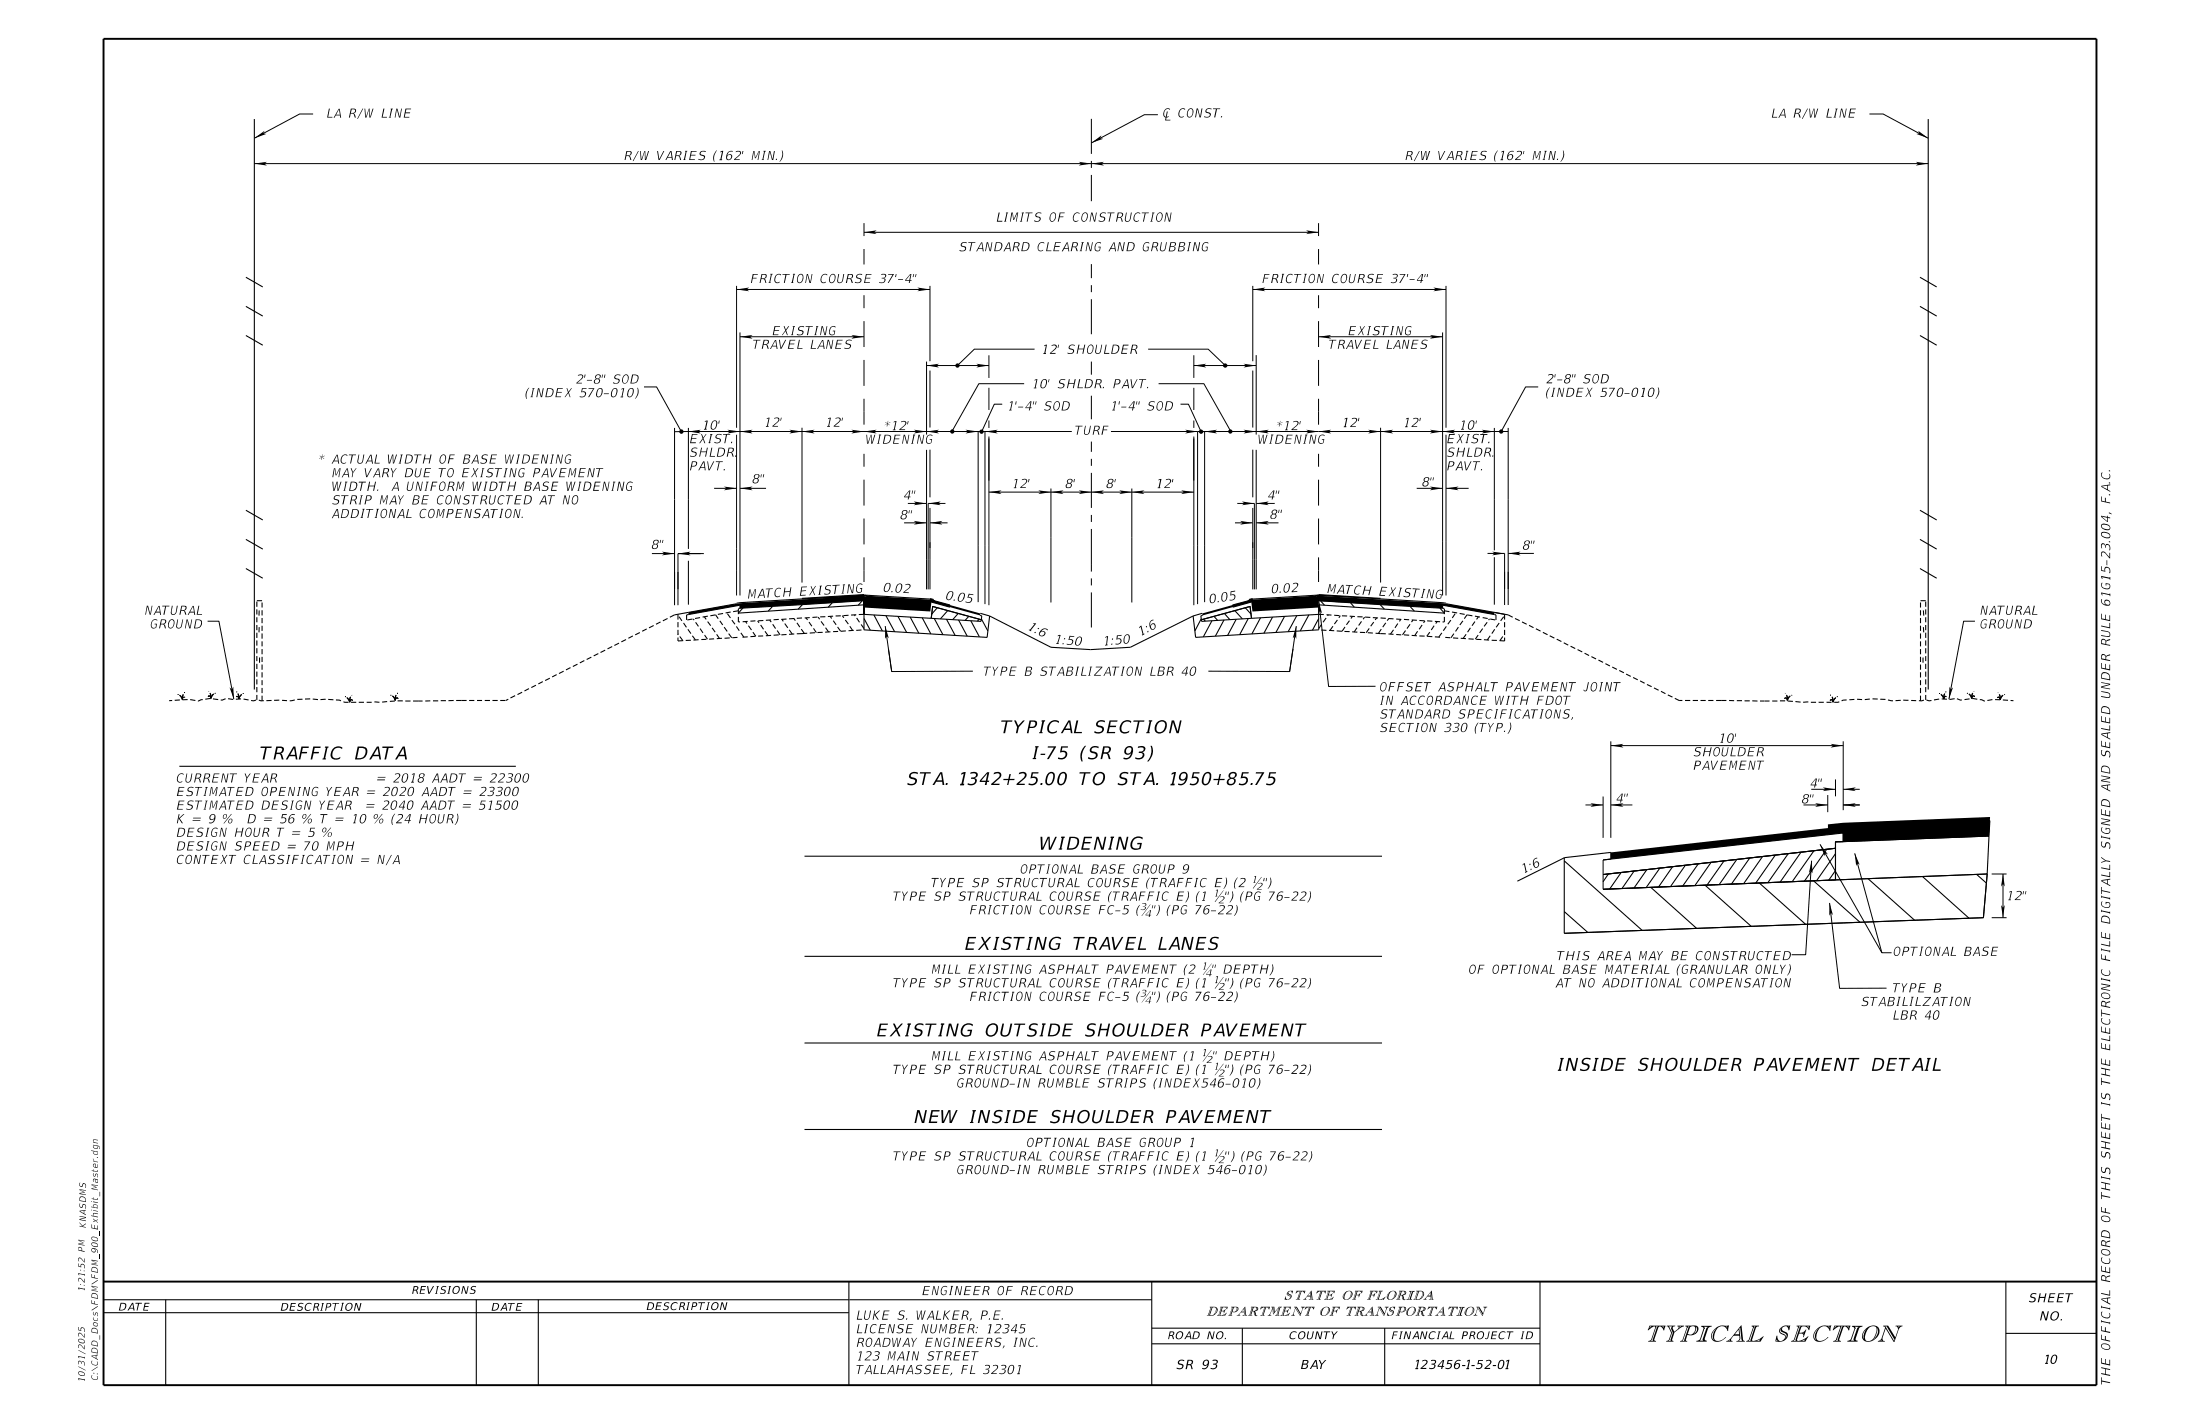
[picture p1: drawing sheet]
<svg xmlns="http://www.w3.org/2000/svg" width="432mm" height="279mm" viewBox="0 0 432 279" stroke-linecap="round" stroke-linejoin="round" font-family="sans-serif">
<g fill="none" stroke="#000" stroke-width=".2">
<path d="M49.9 32.1h328.6M61.5 22.4h-2.7l-8.9 4.7M214.2 23.3v6.9M214.2 31.6v1.3M214.2 34.3v5.2M227.3 22.5h-2.7l-10.4 5.5M366.9 22.4h2.7l8.9 4.7M144.6 56.8h37.9M144.6 56.1v27.8M169.6 45.6h89.2M169.6 43.8v2.5M169.6 48.9v3"/>
<path d="M169.6 57.9v2.6M182.5 56.1v14.8M214.2 51.8v2.8M214.2 56v1.3M214.2 58.7v6.9M245.9 56.1v14.8M245.9 56.8h37.9M258.8 43.8v2.5M258.8 48.9v3M258.8 57.9v2.6M283.8 56.1v27.8M126.4 75.9h2.5l4.8 8.8"/>
<path d="M145.2 65.2v51.6M145.2 66.1h24.4M169.6 63v5.1M169.6 70.6v5.1M169.6 78.2v5.1M181.9 71.7h12.2M181.9 70.9v14.4M182.5 72.7v11.2M194.1 69.7v4.5M194.1 76.1v4.3M196.7 79.3h-1.5l-2.5 5.4M201 75.3h-8.9l-5.3 9.4"/>
<path d="M203.1 68.5h-11.9l-3.3 3.2M214.2 70.9v2.6M214.2 77.6v4.7M225.4 68.5h11.7l3.4 3.2M227.4 75.3h8.9l5.3 9.4M231.7 79.3h1.6l2.4 5.4M234.3 69.7v4.5M234.3 76.1v4.3M234.3 71.7h12.3M245.9 72.7v11.2M246.6 69.7v15.6M258.8 63v5.1"/>
<path d="M258.8 70.6v5.1M258.8 78.2v5.1M258.8 66.1h24.3M283.1 65.2v51.6M301.9 75.9h-2.5l-4.8 8.8M132.4 84v34.7M135.1 84v23.7M140.2 95.8h4.4M144.6 85.3v31.5M145.2 95.8h5.2M157.4 83.9v30.4M169.6 89v2.6"/>
<path d="M169.6 94.1v5.1M178.2 98.8h3.7M181.9 88.3v27.3M182.5 88.2v9.4M182.5 99.7v15.9M185.6 98.8h-3.4v16.8M192 84.7v33.4M193.3 84.7v33.8M194.1 82.5v1.5M194.1 85.7v33M194.1 96.6h40.2M206.3 95.8v22.4"/>
<path d="M210.4 84.7h-78M214.2 86.6v2.1M214.2 90v1.4M214.2 92.8v6.9M218.1 84.7h77.9M222.1 95.8v22.4M234.3 82.5v1.5M234.3 85.7v33M235.1 84.7v33.8M236.4 84.7v33.4M242.9 98.8h3.3v16.8M245.9 88.2v9.4"/>
<path d="M245.9 99.7v15.9M246.6 98.8h3.6M246.6 88.3v27.3M258.8 89v2.6M258.8 94.1v5.1M271 83.9v30.4M278.1 95.8h5M283.8 95.8h4.5M283.8 85.3v31.5M293.3 84v24M296 84v34.7M128 108.6h4.4"/>
<path d="M135.1 110v8.6M138.1 108.6h-5v10.1M169.6 101.7v5.1M169.6 109.4v4.8M177.4 102.6h4.5M182.5 102.6h3.5M214.2 101v1.4M214.2 103.8v8.3M214.2 113.5v1.4M214.2 116.2v6.9M242.4 102.6h3.5M246.6 102.6h4.3"/>
<path d="M258.4 116.9h.1M258.4 117.3h.1M258.6 116.9h.1M258.8 101.7v5.1M258.8 109.4v4.8M258.8 118.7v4.9M258.8 117.9l2 16.8h9.2M292 108.6h3.3v10.1M293.3 109.3v9.3M296 108.6h5.1M40.7 121.9h2.3l2.9 15.3M157.4 124.3h.1"/>
<path d="M169.6 120.5v-2.6v2.6M173.7 122.8l1.3 9M174.4 127.3l.6 4.5 16-.1M253.8 127.3l-.7 4.5-15.9-.1M254.4 122.8l-1.3 9M271 124.3h.1M387.6 121.9h-2.2l-2.9 15.3M311.2 157.9h3.4M314.6 156.3v8.1M316.2 146.3h45.6M316.2 157.9h4.2M316.2 145.5v18.9"/>
<path d="M354 157.9h4.7M355.5 154.9h4.8M358.7 156v3.3M360.3 152.9v3.3M361.8 145.5v13.5M361.8 157.9h3.2M361.8 154.9h3.2M314.6 168.7v5.8l45.7-1.9M355.6 168.9l-1.2 18.4h-2.8M357.2 165.7l12.2 21.2M359.1 177.2l2 16.7h9.2M360.3 166.4l-45.7 5.2"/>
<path d="M364 167.4l5.4 19.5h1.9M390.9 171.5h2.9M393.1 171.5v8.6M390.9 180.1h2.9"/>
</g>
<g fill="none" stroke="#000" stroke-width=".21">
<path d="M49.9 23.4v111.9M378.5 23.4v111.9M48.3 54.4l3.3 1.9M376.8 54.4l3.3 1.9M48.3 65.8l3.3 1.9M48.3 60.1l3.3 1.9M376.8 65.8l3.3 1.9M376.8 60.1l3.3 1.9M48.3 111.5l3.3 2M48.3 105.8l3.3 1.9M48.3 100.1l3.3 1.9M50.4 117.9h1"/>
<path d="M50.4 118v1.1M50.4 119.6v1M50.9 119.8l-.1 1M51.4 118.2v1M51.4 119.7v1.1M144.6 118.5l-12.2 2.2-.9 .4M144.9 119.8l-1 .2M144.9 119.5v1M145.2 119.3v-.6l-10.4 1.9v1M145.2 119.3l-.3 .1M151.6 119l-.8 .9M157.5 118.6l-.8 .9"/>
<path d="M163.3 118.3l-.7 .8M169.2 117.9l-.7 .8M169.6 116.7l-12.2 .7M169.6 117.9l-24.4 1.4M169.6 118.7l-24.7 1.6 .9-1M182.5 118l3.9 1.1M182.5 117.6l1 .3M182.6 117.4l.6 .2v.2l3.3 .9M184 119.2l-1.1 1.3M186 119.8l-1.4 1.6M242.4 119.8l1.4 1.6M244.4 119.2l1.1 1.3"/>
<path d="M245.9 117.4l-.7 .2v.2l-3.3 .9M245.9 117.6l-1 .3M245.9 118l-3.9 1.1M258.8 116.7l12.2 .7M258.8 117.9l24.3 1.4M258.8 118.7l24.7 1.6-.9-1M259.2 117.9l.8 .8M265.1 118.3l.7 .8M270.9 118.6l.8 .9M276.8 119l.8 .9M283.1 119.3v-.6l10.2 1.9h.3v1M283.1 119.3l.4 .1"/>
<path d="M283.5 119.8l1 .2M283.5 119.5v1M283.8 118.5l9.5 1.7M376.8 111.5l3.3 2M376.8 105.8l3.3 1.9M376.8 100.1l3.3 1.9M376.9 118.2v1M376.9 119.7v1.1M376.9 117.9h1.1M377.5 119.8l.1 1M378 118v1.1M378 119.6v1"/>
<path d="M33.8 137.4l-.6 .1M35 136.3h.1M35.3 136.5l.5 .8M35.3 137.3l-1 .1M35.9 136.3l-.1 1M36 136.2l-.2 1-.6-.8M36.2 135.9h.1M36.3 136.8h-.3l-.2 .3M36.8 137.3h-1M37.3 137.3l1 .1M39.8 137.3l-1 .2M40.9 136.6h.1"/>
<path d="M40.9 136.6h.3l.2 .5M40.9 136.6h.3l.2 .3M41 135.6h.1M41.2 136l.2 .9M41.3 136.1l.1 1 .5-.9M41.3 137.1l-1 .1M41.8 137.1l1 .2M42 136.1l-.3 .2-.3 .6M42.2 136.1h.1M44.3 137.1l-.7 .3-.3-.1M44.8 137.1l1 .1M46.4 136.7h.3l.2 .5"/>
<path d="M46.4 136.7h.1M46.5 135.7h.1M46.7 136.1l.2 1M47.3 137.1l-1 .1M47.4 136.3l-.5 .9M47.4 136.2l-.5 .8-.2-.3h-.3M47.7 136.1h.1M47.8 137.2l1 .1M50.3 137.4l-.5 .1-.5-.1M50.4 121.1v1M50.4 122.6v1M50.4 124.1v1.1"/>
<path d="M50.4 125.7v1M50.4 127.2v1M50.4 128.7v1M50.4 130.2v1.1M50.4 131.8v1M50.4 133.3v1M50.4 134.8v1M50.4 136.3v1M50.8 137.4l1 .1M50.9 123l-.1 1.1M50.9 129v1M51.4 121.2v1.1"/>
<path d="M51.4 122.8v1M51.4 124.3v1M51.4 125.8v1M51.4 127.4v1M51.4 128.9v1M51.4 130.4v1M51.4 131.9v1M51.4 133.5v.9M51.4 135v1M51.4 136.5v1M53.3 137.4l-1 .1M54.8 137.4h-1"/>
<path d="M55.4 137.4l.9 .1M57.9 137.3l-1 .2M59.4 137.2h-1.1M60.9 137.1l-1 .1M61.4 137.2l1 .1M63.9 137.2l-1 .1M64.4 137.2l1 .1M65.9 137.3l1 .2M67.4 137.7l1 .1M67.8 136.8h.1M68.1 136.8l.5 .9M68.1 136.9l.6 .9"/>
<path d="M68.8 136.8l-.1 1M68.8 136.7l-.1 1M68.9 137.8h1M69 136.4h.1M69.1 137.3h.1M69.1 137.4h-.3l-.1 .4M69.1 137.3h-.2l-.2 .3M70.4 137.8h1M72 137.8h1M73.5 137.7l1 .1M76 137.7l-1 .1M76.7 136.5h.1"/>
<path d="M77.5 137.5l-1 .1M77.7 136.5l-.1 .9-.6-.8M77.8 136.3l-.2 1-.6-.8M78 136h.1M78 137.5h1.1M78.1 137h.1M78.1 137l-.3-.1-.2 .6M78.1 137l-.3-.1-.2 .4M79.6 137.5h1M81.1 137.5h1.8M84.5 137.5h-1M85 137.5h1"/>
<path d="M86.5 137.5h1M89 137.4l-1 .1M89.5 137.4h2.1M92.1 137.4h1M93.6 137.4h1M95.1 137.4h1.1M96.7 137.4h1M98.2 137.4h1M99.8 137.2l-.5 .2M101.1 136.5l-.9 .4M102.5 135.8l-.9 .5M103.8 135.1l-.9 .5"/>
<path d="M105.2 134.4l-.9 .5M106.5 133.7l-.8 .5M107.9 133.1l-.9 .4M109.3 132.4l-.9 .4M110.6 131.7l-.9 .5M112 131l-.9 .4M113.3 130.3l-.9 .5M114.7 129.6l-.9 .5M116.1 128.9l-1 .5M117.4 128.2l-.9 .5M118.8 127.6l-.9 .4M120.2 126.9l-1 .4"/>
<path d="M121.5 126.2l-.9 .4M122.9 125.5l-.9 .4M124.2 124.8l-.9 .4M125.6 124.1l-.9 .5M126.9 123.4l-.9 .5M128.3 122.7l-.9 .5M129.6 122l-.8 .5M131 121.4l-.9 .4M133.1 124.4v.1M133.1 120.5v1.1M133.1 122.1v1M133.1 123.6v1"/>
<path d="M133.1 125.1v.7l1-.1M133.3 121l.5 .8M133.4 124.9l.6 .8M134.2 122.2l.5 .9M135 123.5l.6 .8M135.6 125.6l-1 .1M135.9 124.7l.6 .9M135.9 121.5l-1 .1M136.1 121.4l.1 .3M136.5 122.1l.6 .8M137.1 125.5l-1 .1M137.4 121.2l-1 .2"/>
<path d="M137.4 123.3l.6 .9M138.3 121l.3 .5M138.3 124.6l.6 .8M138.6 125.4l-.9 .1M138.9 122l.6 .8M138.9 120.9l-1 .2M139.8 123.2l.6 .8M140.2 125.3l-1 .1M140.4 120.7l-1 .1M140.4 120.6l.6 .8M140.7 124.5l.5 .8M141.3 121.8l.6 .8"/>
<path d="M141.7 125.2l-1 .1M141.9 120.4l-1 .1M142.1 123l.6 .9M142.8 120.4l.6 .8M143 124.3l.6 .8M143.2 125.2h-1M143.4 120.1l-1 .2M143.7 121.7l.6 .8M144.5 122.9l.6 .9M144.7 125.1h-1M144.9 121v1h.3M145.4 124.2l.6 .8"/>
<path d="M146.3 122l.3 .3M146.8 125h-1.1M146.8 121.9l-1 .1M146.9 122.8l.6 .8M147.8 124l.5 .8M148.3 124.8l-1 .1M148.3 121.8l-1 .1M148.7 121.8l.3 .4M149.3 122.6l.6 .9M149.8 124.8h-1M149.8 121.7l-1 .1M150.1 123.9l.6 .8"/>
<path d="M151.1 121.7l.3 .4M151.3 121.6l-1 .1M151.3 124.7h-1M151.7 122.5l.5 .8M152.5 123.7l.6 .9M152.9 121.5l-1.1 .1M152.9 124.6h-1.1M153.5 121.5l.2 .4M154 122.3l.6 .9M154.4 121.5h-1M154.4 124.5l-1 .1M154.9 123.6l.6 .8"/>
<path d="M155.8 121.4l.3 .4M155.9 121.4h-1M155.9 124.4l-1 .1M156.4 122.2l.6 .8M157.3 123.4l.6 .9M157.4 121.2l-1 .1M157.4 121.3h.1M158.2 121.2l.3 .4M158.4 124.2l-2 .2M158.8 122.1l.5 .8M158.9 121.2h-1M159.7 123.3l.5 .8"/>
<path d="M159.9 124.1l-1 .1M160.4 121.1h-.9M160.6 121.1l.3 .4M161.1 121.9l.6 .8M161.5 124.1h-1.1M162 121h-1M162 123.2l.6 .8M162.9 120.9l.3 .5M163 124h-1M163.5 120.9l-1 .1M163.5 121.8l.6 .8M164.4 123l.6 .9 1-.1"/>
<path d="M164.5 123.9h-1M165 120.8l-1 .1M165.3 120.8l.3 .4M165.9 121.6l.6 .8M166.5 120.7l-1 .1M166.8 122.9l.6 .8M167.6 123.7l-1.1 .1M167.7 120.7l.2 .2M168.1 120.6l-1.1 .1M168.1 121.2l.6 .9M169 122.5l.6 .8M169.1 123.6l-1 .1"/>
<path d="M169.6 120.5l22.9 1.4 .1-.3-9.5-2.6-.3 2.3 .3-2.3 9.5 2.6 .1-.8h-.3M169.6 120.5l-1 .1M169.6 120.5v3.1M169.6 121.4l1.2 2.2M169.6 123.6h.1M171.5 120.6l1.7 3.2M173.9 120.8l1.7 3.1M176.2 120.9l1.7 3.2M178.6 121.1l1.7 3.1M181 121.2l1.7 3.2M183.4 121.4l1.7 3.1M185.8 121.5l1.7 3.2"/>
<path d="M188.1 120.4l-1.1 1.2M188.1 121.6l1.7 3.2M190.1 120.9l-.7 .8M190.5 121.8l1.7 3.2M192.2 121.5l-.4 .4M192.4 120.3l1.8 .6M192.6 121.4l1.3 2.4M194.2 120.9l12.1 6.1 7.8 .5 7.8-.5 12.3-6.1M194.2 120.9l-.5 4.2-24.2-1.5M234.2 120.9l.5 4.2 24.1-1.5M235.8 121.4l-1.3 2.4M235.8 121.6l9.6-2.6 .2 2.3-9.8 .6z"/>
<path d="M236 120.3l-1.8 .6M236 120.8h-.3l.1 .8 9.6-2.6 .2 2.3M236.2 121.5l.4 .4M237.9 121.8l-1.7 3.2M238.3 120.9l.7 .8M240.2 121.6l-1.7 3.2M240.3 120.4l1.1 1.2M242.6 121.5l-1.7 3.2M245 121.4l-1.7 3.1M247.4 121.2l-1.7 3.2M249.8 121.1l-1.7 3.1M252.1 120.9l-1.7 3.2"/>
<path d="M254.5 120.8l-1.7 3.1M256.9 120.6l-1.7 3.2M258.8 120.5l-13.2 .8M258.8 120.5l1 .1M258.8 121.4l-1.2 2.2M259.3 123.6l1 .1M259.4 122.5l-.6 .8M260.3 121.2l-.6 .9M260.3 120.6l1 .1M260.7 120.6l-.1 .2M260.8 123.7l1.1 .1M261.6 122.9l-.6 .8"/>
<path d="M261.9 120.7l1 .1M262.5 121.6l-.6 .8M263.1 120.8l-.3 .4M263.4 120.8l1 .1M263.9 123.9h1M264 123l-.6 .9-1-.1M264.9 121.8l-.6 .8M264.9 120.9l1 .1M265.4 124h1M265.5 120.9l-.4 .5M266.3 123.2l-.5 .8M266.4 121h1"/>
<path d="M266.9 124.1h1M267.2 121.9l-.5 .8M267.8 121.1l-.3 .4M267.9 121.1h1.1M268.5 124.1l1 .1M268.7 123.3l-.6 .8M269.5 121.2h1M269.6 122.1l-.6 .8M270 124.2l2 .2M270.2 121.2l-.3 .4M271 121.2l1 .1M271.1 123.4l-.6 .9"/>
<path d="M272 122.2l-.6 .8M272.5 121.4h1M272.5 124.4l1 .1M272.6 121.4l-.3 .4M273.5 123.6l-.6 .8M274 121.5h1M274 124.5l1 .1M274.4 122.3l-.6 .9M275 121.5l-.3 .4M275.6 121.5l1 .1M275.6 124.6h1M275.9 123.7l-.6 .9"/>
<path d="M276.8 122.5l-.6 .8M277.1 121.6l1 .1M277.1 124.7h1M277.3 121.7l-.3 .4M278.2 123.9l-.5 .8M278.6 121.7l1 .1M278.6 124.8h1M279.1 122.6l-.5 .9M279.7 121.8l-.3 .4M280.1 121.8l1 .1M280.1 124.8l1 .1M280.6 124l-.6 .8"/>
<path d="M281.5 122.8l-.6 .8M281.6 121.9l1 .1M281.6 125h1M282.1 122l-.3 .3M283 124.2l-.6 .8M283.5 121v1h-.4M283.7 125.1h1M283.9 122.9l-.6 .9M284.8 121.7l-.6 .8M285 120.1l1 .2M285.2 125.2h1M285.4 124.3l-.6 .8"/>
<path d="M285.6 120.4l-.6 .8M286.2 123l-.5 .9M286.5 120.4l1 .1M286.7 125.2l1 .1M287.1 121.8l-.6 .8M287.8 124.5l-.6 .8M287.9 120.6l-.5 .8M288 120.7l1 .1M288.2 125.3l1 .1M288.6 123.2l-.6 .8M289.5 120.9l1 .2M289.5 122l-.6 .8"/>
<path d="M289.7 125.4l1.1 .1M290.1 124.6l-.5 .8M290.2 121l-.4 .5M291 123.3l-.6 .9M291 121.2l1 .2M291.3 125.5l1 .1M291.9 122.1l-.6 .8M292.3 121.4l-.1 .3M292.5 121.5l1 .1M292.5 124.7l-.6 .9M292.8 125.6l1 .1M293.3 120.2l2.7 .5 .9 .4"/>
<path d="M293.3 120.2l2 .3v1.1M293.4 123.5l-.6 .8M294.3 122.2l-.6 .9M295 124.9l-.6 .8M295.1 121l-.6 .8M295.3 122.1v1M295.3 123.6v1M295.3 125.1v.7l-1-.1M295.3 124.4v.1M297.4 121.4l.9 .4M298.7 122l.9 .5M300.1 122.7l.9 .5"/>
<path d="M301.4 123.4l1 .4M302.8 124.1l.9 .4M304.2 124.7l.9 .5M305.5 125.4l1 .5M306.9 126.1l.9 .5M308.3 126.8l.9 .4M309.6 127.5l1 .4M311 128.2l.9 .4M312.3 128.8l1 .5M313.7 129.5l.9 .5M315.1 130.2l.9 .5M316.4 130.9l1 .4"/>
<path d="M317.8 131.6l.9 .4M319.2 132.3l.9 .4M320.5 132.9l1 .5M321.9 133.6l.9 .5M323.3 134.3l.9 .4M324.6 135l.9 .4M326 135.6l.9 .5M327.3 136.3l1 .5M328.7 137l.9 .4h.6M330.7 137.4h1.1M332.2 137.4h1.1M333.8 137.4h1"/>
<path d="M335.3 137.4h1M336.8 137.4h2M339.4 137.4l1 .1M340.9 137.5h1M342.4 137.5h1M343.9 137.5h1M345.4 137.5h1.9M347.8 137.5h1.1M349.4 137.5h1M350.3 137h.1M350.3 137h.4l.1 .5M350.3 137l.3-.1 .2 .4"/>
<path d="M350.4 136h.1M350.6 136.3l.2 1M350.7 136.5l.1 .9 .5-.8M350.9 137.5l1 .1M351.4 136.5l-.2 .2-.4 .6M351.6 136.5h.1M352.4 137.7l1 .1M354.9 137.7l-1 .1M355.4 137.8h1M356.9 137.8h1.1M358.5 137.8h1M359.2 137.4l.3-.1 .3 .5"/>
<path d="M359.2 137.3h.4l.2 .3M359.2 137.3h.1M359.4 136.4h.1M359.6 136.7l.2 1 .5-.9M359.6 136.8l.2 1M360.3 136.9l-.5 .9M360.6 136.8h.1M361 137.7l-1 .1M362.4 137.3l-.9 .2M364 137.2l-1 .1M364.5 137.2l1 .1M367 137.2l-1 .1"/>
<path d="M367.5 137.1l1 .1M369 137.2h1.1M370.6 137.3l.9 .2M373.1 137.4l-1.1 .1M373.6 137.4h1M375.1 137.4l1 .1M376.9 121.2v1.1M376.9 122.8v1M376.9 124.3v1M376.9 125.8v1M376.9 127.4v1M376.9 128.9v1"/>
<path d="M376.9 130.4v1M376.9 131.9v1M376.9 133.5v.9M376.9 135v1M376.9 136.5v1M377.4 129v1M377.5 123l.1 1.1M377.6 137.4l-1 .1M378 121.1v1M378 122.6v1M378 124.1v1.1M378 125.7v1"/>
<path d="M378 127.2v1M378 128.7v1M378 130.2v1.1M378 131.8v1M378 133.3v1M378 134.8v1M378 136.3v1M378.1 137.4l.5 .1 .5-.1M380.6 137.2l-1 .1M380.7 136.1h.1M380.9 136.2l.6 .8 .2-.3h.3M381 136.3l.5 .9"/>
<path d="M381.1 137.1l1 .1M381.7 136.1l-.2 1M381.9 135.7h.1M382 136.7h-.3l-.2 .5M382 136.7h.1M383.6 137.1l-1 .1M384.1 137.1l.7 .3 .3-.1M386.2 136.1h.1M386.6 137.1l-1 .2M387.1 137.1l1 .1M387.1 136.1l-.1 1-.5-.9M387.2 136l-.2 .9-.6-.8"/>
<path d="M387.4 135.6h.1M387.5 136.6h-.3l-.2 .5M387.5 136.6h-.3l-.2 .3M387.5 136.6h.1M388.6 137.3l1 .2M391.1 137.3l-1 .1M391.6 137.3h1M392.1 136.9h.3l.2 .4M392.1 136.8h.1M392.1 136.8h.3l.2 .3M392.2 135.9h.1M392.4 136.2l.2 1 .3-.6 .3-.2"/>
<path d="M392.5 136.3l.1 1M393.1 136.5l-.5 .8M393.1 137.3l1 .1M393.5 136.3h.1M394.6 137.4l.6 .1M35.2 150.4h66M157.9 168h113.4M307 168.3v14.8l82.3-3 .7-8.6-75.4 3 45.7-1.9v-6.2l-45.7 5.2 45.7-5.2v-1.2l1.5-.1v-1.7l-47.2 5.3 1.6-.1v-1.3l-9.1 1-9.3 4.6M307 168.9l15.3 13.7M307 178.9l4.6 4.1M315.7 171.4l-1.1 1.6M318.2 171.2l-2.3 3.2"/>
<path d="M320.7 170.9l-2.4 3.4M323.3 170.6l-2.6 3.6M324 174.1l9 8.1M325.8 170.3l-2.7 3.8M328.3 170l-2.8 4.1M330.8 169.8l-2.9 4.2M333.3 169.5l-3 4.3M334.6 173.7l9.1 8.1M335.8 169.2l-3.1 4.5M338.4 168.9l-3.4 4.8M340.9 168.6l-3.5 5M343.4 168.3l-3.6 5.2"/>
<path d="M345.3 173.2l9.1 8.2M345.9 168.1l-3.7 5.3M348.4 167.8l-3.8 5.5M351 167.5l-4 5.7M353.5 167.2l-4.1 5.9M356 172.8l9.1 8.2M356 166.9l-4.2 6.1M358.5 166.7l-4.3 6.2M360.3 165.2l30.1-1.2-.4 7.5-29.7 1.1zM360.3 167.5l-3.7 5.3M360.3 170.8l-1.4 1.9M361.8 162.1l28.8-1.1-.2 3"/>
<path d="M361.8 163.4v1.7M361.8 165.1l-1.5 .1M366.6 172.4l9.2 8.2M377.3 172l9.2 8.2M388 171.6l1.9 1.6M390.4 164l-28.6 1.1M157.9 187.6h113.4M157.9 204.6h113.4M157.9 221.6h113.4M20.3 255h146.3M20.3 257.6h146.3M32.5 255v16.8"/>
<path d="M93.5 255v16.8M105.7 255v16.8M166.6 251.5v20.3M166.7 255h59.4M226.1 251.5v20.3M302.3 251.5v20.3M393.7 251.5v20.3M226.1 260.6h76.2M226.1 263.7h76.2M243.8 260.6v11.2M271.8 260.6v11.2M393.7 261.6h17.8"/>
</g>
<g fill="#000">
<path d="M169.6 117l13.2 .9-.2 2.1-13-.8zM245.6 117.9l13.2-.9v2.2l-13 .8z"/>
<path d="M49.9 27.1l2-1.5-.3 .6 .7 .1z" fill-rule="evenodd"/>
<path d="M49.9 32.1l2.5-.3-.5 .3 .5 .4z" fill-rule="evenodd"/>
<path d="M140.6 29.5h.1l-.5 1.1 .1 1.1h-.2l-.1-1.1z" fill-rule="evenodd"/>
<path d="M153.4 29.5h.2l.1 .8a1.68 1.68 0 0 1-.7 1.4l.3-.5 .2-.8z" fill-rule="evenodd"/>
<path d="M214.2 28l2-1.4-.3 .5 .6 .1z" fill-rule="evenodd"/>
<path d="M214.2 32.1l2.5-.3-.5 .3 .5 .4z" fill-rule="evenodd"/>
<path d="M211.7 31.8l2.5 .3-2.5 .4 .5-.4z" fill-rule="evenodd"/>
<path d="M228.7 21.5l.6-.3 .4 .2-.1 .2a.8 .8 0 0 0-1 .3 .8 .8 0 0 0 .2 1l.2-1h.2l-.2 1 .4-.1-.1 .2-.3 .1-.1 .4h.8v.1h-1l.1-.5a.96 .96 0 0 1-.1-1.6z" fill-rule="evenodd"/>
<path d="M231.6 21.5l.7-.3 .3 .2v.2a.74 .74 0 0 0-.9 0 .74 .74 0 0 0-.2 .8 .51 .51 0 0 0 .3 .5 .51 .51 0 0 0 .6-.1 .61 .61 0 0 1-.9 .2 .61 .61 0 0 1-.2-.8z" fill-rule="evenodd"/>
<path d="M233.3 21.5a.96 .96 0 0 0 .1 1.6 1.1 1.1 0 0 0 .5-1.8h-.3zM233.5 21.5a.47 .47 0 0 1 .5 .1 .47 .47 0 0 1 .1 .6 .52 .52 0 0 1-.3 .6 .52 .52 0 0 1-.7-.2l.1-.7z" fill-rule="evenodd"/>
<path d="M234.9 21.3h.2l.4 1.6 .3-1.6h.2l-.3 1.7h-.3l-.4-1.6-.3 1.6h-.1z" fill-rule="evenodd"/>
<path d="M236.7 21.5l.6-.3 .5 .1v.2a.54 .54 0 0 0-.7-.2 .54 .54 0 0 0-.3 .6 .76 .76 0 0 1 .9 .6 .87 .87 0 0 1-1.4 .5l.1-.2a.63 .63 0 0 0 .6 .1 .63 .63 0 0 0 .4-.5l-.3-.2a.44 .44 0 0 1-.5-.2 .44 .44 0 0 1 .1-.5z" fill-rule="evenodd"/>
<path d="M238.1 21.3h1.4v.1h-.6l-.4 1.6h-.2l.4-1.6h-.6z" fill-rule="evenodd"/>
<path d="M239.7 22.8h.2l-.1 .2h-.2z" fill-rule="evenodd"/>
<path d="M376.5 25.6l2 1.5-2.4-.8 .6-.1z" fill-rule="evenodd"/>
<path d="M376 31.8l2.5 .3-2.5 .4 .5-.4z" fill-rule="evenodd"/>
<path d="M144.6 56.8l2.4-.4-.5 .4 .5 .3z" fill-rule="evenodd"/>
<path d="M169.6 45.6l2.4-.4-.4 .4 .4 .3z" fill-rule="evenodd"/>
<path d="M180.1 56.4l2.4 .4-2.4 .3 .5-.3z" fill-rule="evenodd"/>
<path d="M245.9 56.8l2.5-.4-.5 .4 .5 .3z" fill-rule="evenodd"/>
<path d="M256.4 45.2l2.4 .4-2.4 .3 .5-.3z" fill-rule="evenodd"/>
<path d="M281.3 56.4l2.5 .4-2.5 .3 .5-.3z" fill-rule="evenodd"/>
<path d="M145.2 66.1l2.5-.4-.5 .4 .5 .4z" fill-rule="evenodd"/>
<path d="M167.1 65.7l2.5 .4-2.5 .4 .5-.4z" fill-rule="evenodd"/>
<path d="M181.9 71.7l2.4-.3-.5 .3 .5 .4z" fill-rule="evenodd"/>
<path d="M191.6 71.4l2.5 .3-2.5 .4 .5-.4z" fill-rule="evenodd"/>
<path d="M234.3 71.7l2.4-.3-.4 .3 .4 .4z" fill-rule="evenodd"/>
<path d="M244.1 71.4l2.5 .3-2.5 .4 .5-.4z" fill-rule="evenodd"/>
<path d="M258.8 66.1l2.5-.4-.5 .4 .5 .4z" fill-rule="evenodd"/>
<path d="M280.7 65.7l2.4 .4-2.4 .4 .5-.4z" fill-rule="evenodd"/>
<path d="M135.1 84.7l2.4-.4-.4 .4 .4 .4z" fill-rule="evenodd"/>
<path d="M142.1 95.5l2.5 .3-2.5 .4 .5-.4z" fill-rule="evenodd"/>
<path d="M142.8 84.3l2.4 .4-2.4 .4 .5-.4z" fill-rule="evenodd"/>
<path d="M145.2 84.7l2.5-.4-.5 .4 .5 .4z" fill-rule="evenodd"/>
<path d="M145.2 95.8l2.5-.3-.5 .3 .5 .4z" fill-rule="evenodd"/>
<path d="M154.9 84.3l2.5 .4-2.5 .4 .5-.4z" fill-rule="evenodd"/>
<path d="M157.4 84.7l2.5-.4-.5 .4 .5 .4z" fill-rule="evenodd"/>
<path d="M167.1 84.3l2.5 .4-2.5 .4 .5-.4z" fill-rule="evenodd"/>
<path d="M169.6 84.7l2.4-.4-.4 .4 .4 .4z" fill-rule="evenodd"/>
<path d="M179.4 98.4l2.4 .4-2.4 .3 .4-.3z" fill-rule="evenodd"/>
<path d="M179.4 84.3l2.5 .4-2.5 .4 .5-.4z" fill-rule="evenodd"/>
<path d="M181.9 84.7l2.4-.4-.5 .4 .5 .4z" fill-rule="evenodd"/>
<path d="M182.2 98.8l2.4-.4-.4 .4 .4 .3z" fill-rule="evenodd"/>
<path d="M189.5 84.3l2.5 .4-2.5 .4 .5-.4z" fill-rule="evenodd"/>
<path d="M193.4 84.7l2.4-.4-.5 .4 .5 .4z" fill-rule="evenodd"/>
<path d="M194.1 96.6l2.5-.4-.5 .4 .5 .3z" fill-rule="evenodd"/>
<path d="M203.8 96.2l2.5 .4-2.5 .3 .5-.3z" fill-rule="evenodd"/>
<path d="M206.3 96.6l2.4-.4-.5 .4 .5 .3z" fill-rule="evenodd"/>
<path d="M211.7 96.2l2.5 .4-2.5 .3 .5-.3z" fill-rule="evenodd"/>
<path d="M214.2 96.6l2.5-.4-.5 .4 .5 .3z" fill-rule="evenodd"/>
<path d="M219.7 96.2l2.4 .4-2.4 .3 .5-.3z" fill-rule="evenodd"/>
<path d="M222.1 96.6l2.5-.4-.5 .4 .5 .3z" fill-rule="evenodd"/>
<path d="M231.8 96.2l2.5 .4-2.5 .3 .5-.3z" fill-rule="evenodd"/>
<path d="M232.6 84.3l2.5 .4-2.5 .4 .5-.4z" fill-rule="evenodd"/>
<path d="M236.4 84.7l2.5-.4-.5 .4 .5 .4z" fill-rule="evenodd"/>
<path d="M243.8 98.4l2.4 .4-2.4 .3 .5-.3z" fill-rule="evenodd"/>
<path d="M246.6 98.8l2.4-.4-.5 .4 .5 .3z" fill-rule="evenodd"/>
<path d="M244.1 84.3l2.5 .4-2.5 .4 .5-.4z" fill-rule="evenodd"/>
<path d="M246.6 84.7l2.4-.4-.5 .4 .5 .4z" fill-rule="evenodd"/>
<path d="M256.4 84.3l2.4 .4-2.4 .4 .5-.4z" fill-rule="evenodd"/>
<path d="M258.8 84.7l2.5-.4-.5 .4 .5 .4z" fill-rule="evenodd"/>
<path d="M268.5 84.3l2.5 .4-2.5 .4 .5-.4z" fill-rule="evenodd"/>
<path d="M271 84.7l2.4-.4-.5 .4 .5 .4z" fill-rule="evenodd"/>
<path d="M280.7 95.5l2.4 .3-2.4 .4 .5-.4z" fill-rule="evenodd"/>
<path d="M280.7 84.3l2.4 .4-2.4 .4 .5-.4z" fill-rule="evenodd"/>
<path d="M283.1 84.7l2.5-.4-.5 .4 .5 .4z" fill-rule="evenodd"/>
<path d="M283.8 95.8l2.5-.3-.5 .3 .5 .4z" fill-rule="evenodd"/>
<path d="M290.8 84.3l2.5 .4-2.5 .4 .5-.4z" fill-rule="evenodd"/>
<path d="M129.9 108.2l2.5 .4-2.5 .4 .5-.4z" fill-rule="evenodd"/>
<path d="M133.1 108.6l2.4-.4-.5 .4 .5 .4z" fill-rule="evenodd"/>
<path d="M144.6 118.3l25-1.6 .7 .1v.2l-.7 .1-12.2 .5-12.8 .9z" fill-rule="evenodd"/>
<path d="M135.1 120.2l10.1-1.8 24.4-1.5v1l-24.4 1.4v-.6l-10.1 1.9z" fill-rule="evenodd"/>
<path d="M169.6 116.7l13 .7 .6 .2v.2l-.7-.1-12.7-.8z" fill-rule="evenodd"/>
<path d="M170 116.9l12.5 .8 9.9 2.7v.4l-9.9-2.8-.1 .6-12.4-1.3z" fill-rule="evenodd"/>
<path d="M179.4 102.2l2.4 .4-2.4 .3 .4-.3z" fill-rule="evenodd"/>
<path d="M182.5 102.6l2.5-.4-.5 .4 .5 .3z" fill-rule="evenodd"/>
<path d="M243.4 102.2l2.5 .4-2.5 .3 .5-.3z" fill-rule="evenodd"/>
<path d="M246.6 102.6l2.4-.4-.5 .4 .5 .3z" fill-rule="evenodd"/>
<path d="M258.4 116.9l24.7 1.5 10.2 1.8v.4l-10.2-1.9v.6l-24.6-1.4z" fill-rule="evenodd"/>
<path d="M236 120.4l9.9-2.7 12.5-.8v.4l-12.4 1.3-.1-.6-9.9 2.8z" fill-rule="evenodd"/>
<path d="M245.2 117.6l.7-.2 12.9-.7-.2 .2-12.7 .8-.7 .1z" fill-rule="evenodd"/>
<path d="M258.8 117.9l.7 2.4-.5-.4-.3 .5z" fill-rule="evenodd"/>
<path d="M258.1 116.8l.7-.1 24.3 1.4 .7 .2v.2l-12.8-.9-12.9-.6z" fill-rule="evenodd"/>
<path d="M292.9 108.2l2.4 .4-2.4 .4 .5-.4z" fill-rule="evenodd"/>
<path d="M296 108.6l2.4-.4-.4 .4 .4 .4z" fill-rule="evenodd"/>
<path d="M45 134.9l.5 .4 .3-.6 .1 2.5z" fill-rule="evenodd"/>
<path d="M173.7 122.8l.7 2.4-.4-.4-.3 .5z" fill-rule="evenodd"/>
<path d="M254.4 122.8v2.5l-.3-.5-.4 .4z" fill-rule="evenodd"/>
<path d="M382.6 134.7l.3 .6 .4-.4-.8 2.3z" fill-rule="evenodd"/>
<path d="M71.9 158.3h1.5v.1h-1.5z" fill-rule="evenodd"/>
<path d="M72 157.8h1.5v.1h-1.5z" fill-rule="evenodd"/>
<path d="M312.2 157.6l2.4 .3-2.4 .4 .5-.4z" fill-rule="evenodd"/>
<path d="M316.2 146.3l2.4-.4-.5 .4 .5 .4z" fill-rule="evenodd"/>
<path d="M316.2 157.9l2.4-.3-.5 .3 .5 .4z" fill-rule="evenodd"/>
<path d="M356.3 157.6l2.4 .3-2.4 .4 .5-.4z" fill-rule="evenodd"/>
<path d="M357.8 154.5l2.5 .4-2.5 .3 .5-.3z" fill-rule="evenodd"/>
<path d="M359.3 145.9l2.5 .4-2.5 .4 .5-.4z" fill-rule="evenodd"/>
<path d="M361.8 154.9l2.4-.4-.5 .4 .5 .3z" fill-rule="evenodd"/>
<path d="M361.8 157.9l2.4-.3-.5 .3 .5 .4z" fill-rule="evenodd"/>
<path d="M224.2 177.3a.46 .46 0 0 1 .5-.1 .46 .46 0 0 1 .3 .4l-.5 .2 .4 .2a.6 .6 0 0 1-.4 .6 .6 .6 0 0 1-.6-.1v-.1a.46 .46 0 0 0 .6 .1 .46 .46 0 0 0 .2-.5l-.4-.2a.35 .35 0 0 0 .4 0 .35 .35 0 0 0 .1-.4h-.6z" fill-rule="evenodd"/>
<path d="M225.7 177.4l-1.7 2.3z" fill-rule="evenodd"/>
<path d="M238.7 174.6h.4l-.3 1.2h.1v.1h-.4l.2-.1 .2-1.1-.3 .1z" fill-rule="evenodd"/>
<path d="M240.1 174.7l-1.6 2.3h-.1z" fill-rule="evenodd"/>
<path d="M246.2 172l.4-.1-.3 1.2h.1v.1h-.4l.1-.1 .3-1.1-.3 .1z" fill-rule="evenodd"/>
<path d="M247.6 172l-1.6 2.3h-.1z" fill-rule="evenodd"/>
<path d="M355.6 168.9l.2 2.4-.3-.4-.5 .4z" fill-rule="evenodd"/>
<path d="M357.2 165.7l1.6 1.9-.6-.2-.1 .6z" fill-rule="evenodd"/>
<path d="M359.1 177.2l.7 2.4-.5-.5-.3 .6z" fill-rule="evenodd"/>
<path d="M364 167.4l1 2.3-.4-.4-.3 .6z" fill-rule="evenodd"/>
<path d="M316.2 167.3l45.6-5.2 28.8-1.1-.2 3-28.6 1.1v-1.7l-45.6 5.2z" fill-rule="evenodd"/>
<path d="M358.8 161.7l3-.3 28.8-1.1-.2 3-28.6 1.1v-1.7l-3 .4z" fill-rule="evenodd"/>
<path d="M393.1 171.5l.4 2.5-.4-.5-.4 .5z" fill-rule="evenodd"/>
<path d="M224.2 194.2h.1a.46 .46 0 0 1 .7 .3l-.5 .3 .4 .2a.62 .62 0 0 1-.4 .6 .62 .62 0 0 1-.6-.1l.1-.1a.45 .45 0 0 0 .5 0 .45 .45 0 0 0 .2-.5l-.4-.1a.34 .34 0 0 0 .4 0 .34 .34 0 0 0 .1-.4l-.6-.1z" fill-rule="evenodd"/>
<path d="M225.7 194.5l-1.7 2.2z" fill-rule="evenodd"/>
<path d="M236.3 188.9l.4-.1-.2 1.3 .1 .1h-.4l.1-.1 .3-1.2-.3 .2z" fill-rule="evenodd"/>
<path d="M237.8 189.1l-1.7 2.2z" fill-rule="evenodd"/>
<path d="M238.7 191.6l.4-.1-.3 1.3h.1v.1h-.4l.4-1.2-.3 .1z" fill-rule="evenodd"/>
<path d="M240.1 191.7l-1.6 2.3h-.1z" fill-rule="evenodd"/>
<path d="M392.7 177.6l.4 .5 .4-.5-.4 2.5z" fill-rule="evenodd"/>
<path d="M236.3 206l.4-.2-.3 1.3 .1 .1h-.4l.4-1.2-.2 .1z" fill-rule="evenodd"/>
<path d="M237.7 206l-1.7 2.3z" fill-rule="evenodd"/>
<path d="M238.7 208.6l.4-.1-.3 1.3h.1v.1h-.4l.2-.1 .2-1.2-.3 .1z" fill-rule="evenodd"/>
<path d="M240.1 208.7l-1.7 2.3z" fill-rule="evenodd"/>
<path d="M238.7 225.6l.4-.1-.3 1.3h.1v.1h-.4l.2-.1 .2-1.2-.3 .1z" fill-rule="evenodd"/>
<path d="M240.1 225.7l-1.6 2.3-.1-.1z" fill-rule="evenodd"/>
<path d="M289.8 256.4l.2 .2-.4 1.2-.4 .4h.7l-.2-.2v-.3l.4-1 .9 1.5 .5-1.5 .4-.3h-.8l.3 .4-.3 .9-.8-1.3zM289.5 258l.1 .1h-.1zM291.4 256.5h.2l-.1 .1zM290 256.5h.2l.8 1.6z" fill-rule="evenodd"/>
<path d="M369.6 260.1v.1l.3 .1 .1 .2-.7 2.1-.8 .6h1.4l.1-.1-.4-.1-.1-.4 .6-1.9 1.6 2.6h.1l.9-2.5 .8-.7h-1.4l-.1 .1 .4 .2 .1 .4-.5 1.6-1.4-2.3zM369.1 263.1l.2-.2v.2zM372.5 260.2h.4l-.2 .3zM370 260.2l.4 .2 1.4 2.5v.2z" fill-rule="evenodd"/>
<circle cx="187.9" cy="71.7" r=".42"/>
<circle cx="240.5" cy="71.7" r=".43"/>
<circle cx="133.7" cy="84.7" r=".43"/>
<circle cx="186.9" cy="84.7" r=".42"/>
<circle cx="192.7" cy="84.7" r=".42"/>
<circle cx="235.7" cy="84.7" r=".43"/>
<circle cx="241.5" cy="84.7" r=".42"/>
<circle cx="294.6" cy="84.7" r=".42"/>
</g>
<path d="M20.3 7.6h391.2v264.2h-391.2zM20.3 251.5h391.2" fill="none" stroke="#000" stroke-width=".38"/>
<text font-size="3.2" x="322.5" y="263.2">TYPICAL SECTION</text>
<g font-size="2.5">
<text x="189.8" y="143.9">TYPICAL SECTION</text>
<text x="51" y="149">TRAFFIC DATA</text>
<text x="196.8" y="149">I-75 (SR 93)</text>
<text x="177.9" y="154">STA. 1342+25.00 TO STA. 1950+85.75</text>
<text x="204.1" y="166.7">WIDENING</text>
<text x="189.3" y="186.4">EXISTING TRAVEL LANES</text>
<text x="172" y="203.4">EXISTING OUTSIDE SHOULDER PAVEMENT</text>
<text x="305.6" y="210.1">INSIDE SHOULDER PAVEMENT DETAIL</text>
<text x="179.4" y="220.4">NEW INSIDE SHOULDER PAVEMENT</text>
</g>
<g font-size="1.8">
<text x="64" y="23.1">LA R/W LINE</text>
<text x="347.6" y="23.1">LA R/W LINE</text>
<text x="122.4" y="31.4">R/W VARIES (162' MIN.)</text>
<text x="275.7" y="31.4">R/W VARIES (162' MIN.)</text>
<text x="195.5" y="43.5">LIMITS OF CONSTRUCTION</text>
<text x="188.1" y="49.3">STANDARD CLEARING AND GRUBBING</text>
<text x="147.2" y="55.6">FRICTION COURSE 37'-4&quot;</text>
<text x="247.6" y="55.6">FRICTION COURSE 37'-4&quot;</text>
<text x="150.2" y="65.8">EXISTING</text>
<text x="263.3" y="65.8">EXISTING</text>
<text x="147.7" y="68.5">TRAVEL LANES</text>
<text x="204.3" y="69.4">12' SHOULDER</text>
<text x="260.8" y="68.5">TRAVEL LANES</text>
<text x="103.1" y="78">(INDEX 570-010)</text>
<text x="113" y="75.3">2'-8&quot; SOD</text>
<text x="202.5" y="76.2">10' SHLDR. PAVT.</text>
<text x="303.4" y="77.9">(INDEX 570-010)</text>
<text x="303.4" y="75.2">2'-8&quot; SOD</text>
<text x="149.9" y="83.7">12'</text>
<text x="161.9" y="83.7">12'</text>
<text x="197.6" y="80.6">1'-4&quot; SOD</text>
<text x="217.9" y="80.6">1'-4&quot; SOD</text>
<text x="263.3" y="83.8">12'</text>
<text x="275.3" y="83.8">12'</text>
<text x="135.2" y="89.6">SHLDR.</text>
<text x="135.2" y="87">EXIST.</text>
<text x="137.5" y="84.3">10'</text>
<text x="169.8" y="87.1">WIDENING</text>
<text x="173.1" y="84.4">*12'</text>
<text x="210.9" y="85.3">TURF</text>
<text x="246.8" y="87.1">WIDENING</text>
<text x="250.1" y="84.4">*12'</text>
<text x="283.9" y="89.6">SHLDR.</text>
<text x="283.9" y="87">EXIST.</text>
<text x="286.1" y="84.3">10'</text>
<text x="62.6" y="91">* ACTUAL WIDTH OF BASE WIDENING</text>
<text x="64.1" y="93.7">MAY VARY DUE TO EXISTING PAVEMENT</text>
<text x="135.2" y="92.3">PAVT.</text>
<text x="147.6" y="94.8">8&quot;</text>
<text x="198.5" y="95.8">12'</text>
<text x="209" y="95.8">8'</text>
<text x="217.1" y="95.8">8'</text>
<text x="226.8" y="95.8">12'</text>
<text x="279.1" y="95.5">8&quot;</text>
<text x="283.9" y="92.3">PAVT.</text>
<text x="64.1" y="101.7">ADDITIONAL COMPENSATION.</text>
<text x="64.1" y="99">STRIP MAY BE CONSTRUCTED AT NO</text>
<text x="64.3" y="96.3">WIDTH. A UNIFORM WIDTH BASE WIDENING</text>
<text x="176.6" y="101.9">8&quot;</text>
<text x="177.3" y="98">4&quot;</text>
<text x="248.7" y="98">4&quot;</text>
<text x="249.2" y="101.8">8&quot;</text>
<text x="127.8" y="107.7">8&quot;</text>
<text x="298.8" y="107.9">8&quot;</text>
<text x="146.7" y="117.5" transform="rotate(-3 146.7 117.5)">M A T C H</text>
<text x="156.8" y="117" transform="rotate(-3 156.8 117)">E X I S T I N G</text>
<text x="173.3" y="116.1" transform="rotate(3 173.3 116.1)">0 .0 2</text>
<text x="185.5" y="117.7" transform="rotate(8 185.5 117.7)">0 .0 5</text>
<text x="237.4" y="118.4" transform="rotate(-8 237.4 118.4)">0 .0 5</text>
<text x="249.5" y="116.4" transform="rotate(-3 249.5 116.4)">0 .0 2</text>
<text x="260.4" y="116.4" transform="rotate(3 260.4 116.4)">M A T C H</text>
<text x="270.5" y="116.9" transform="rotate(3 270.5 116.9)">E X I S T I N G</text>
<text x="28.3" y="120.7">NATURAL</text>
<text x="29.4" y="123.3">GROUND</text>
<text x="201.5" y="123.4" transform="rotate(27 201.5 123.4)">1 :6</text>
<text x="223.8" y="124.9" transform="rotate(-27 223.8 124.9)">1 :6</text>
<text x="388.5" y="123.3">GROUND</text>
<text x="388.5" y="120.7">NATURAL</text>
<text x="206.9" y="126.3" transform="rotate(5 206.9 126.3)">1 :5 0</text>
<text x="216.5" y="126.7" transform="rotate(-5 216.5 126.7)">1 :5</text>
<text x="220.4" y="126.4" transform="rotate(-5 220.4 126.4)">0</text>
<text x="193" y="132.6">TYPE B STABILIZATION LBR 40</text>
<text x="270.7" y="135.7">OFFSET ASPHALT PAVEMENT JOINT</text>
<text x="270.7" y="143.7">SECTION 330 (TYP.)</text>
<text x="270.7" y="141">STANDARD SPECIFICATIONS,</text>
<text x="270.7" y="138.3">IN ACCORDANCE WITH FDOT</text>
<text x="332.3" y="148.4">SHOULDER</text>
<text x="336.6" y="145.7">10'</text>
<text x="34.5" y="153.6">CURRENT YEAR</text>
<text x="72.7" y="153.6">= 2018 AADT = 22300</text>
<text x="332.3" y="151.1">PAVEMENT</text>
<text x="355.2" y="154.6">4&quot;</text>
<text x="34.5" y="161.6">K = 9 %</text>
<text x="34.5" y="158.9">ESTIMATED DESIGN YEAR</text>
<text x="34.5" y="156.2">ESTIMATED OPENING YEAR = 2020 AADT = 23300</text>
<text x="47.5" y="161.6">D = 56 % T = 10 % (24 HOUR)</text>
<text x="73.3" y="158.9">= 2040 AADT = 51500</text>
<text x="317.1" y="157.5">4&quot;</text>
<text x="353.6" y="157.6">8&quot;</text>
<text x="34.5" y="166.9">DESIGN SPEED = 70 MPH</text>
<text x="34.5" y="164.2">DESIGN HOUR T = 5 %</text>
<text x="34.5" y="169.6">CONTEXT CLASSIFICATION = N/A</text>
<text x="193" y="171.4">OPTIONAL BASE GROUP 9</text>
<text x="298.9" y="171.4" transform="rotate(-24 298.9 171.4)">1 :6</text>
<text x="175.2" y="176.7">TYPE SP STRUCTURAL COURSE (TRAFFIC E) (1 ƀ&quot;) (PG 76-22)</text>
<text x="180" y="174.1">TYPE SP STRUCTURAL COURSE (TRAFFIC E) (2 ƀ&quot;)</text>
<text x="185.5" y="179.4">FRICTION COURSE FC-5 (Ƃ&quot;) (PG 76-22)</text>
<text x="393.7" y="176.6">12&quot;</text>
<text x="180.1" y="191.1">MILL EXISTING ASPHALT PAVEMENT (2 ¼&quot; DEPTH)</text>
<text x="288.2" y="191.1">OF OPTIONAL BASE MATERIAL (GRANULAR ONLY)</text>
<text x="305.5" y="188.4">THIS AREA MAY BE CONSTRUCTED</text>
<text x="371.5" y="187.6">OPTIONAL BASE</text>
<text x="175.2" y="193.7">TYPE SP STRUCTURAL COURSE (TRAFFIC E) (1 ƀ&quot;) (PG 76-22)</text>
<text x="185.5" y="196.4">FRICTION COURSE FC-5 (Ƃ&quot;) (PG 76-22)</text>
<text x="305.3" y="193.8">AT NO ADDITIONAL COMPENSATION</text>
<text x="365.2" y="197.4">STABILILZATION</text>
<text x="369.9" y="194.7">TYPE B</text>
<text x="369.8" y="200.1">LBR 40</text>
<text x="180.1" y="208.1">MILL EXISTING ASPHALT PAVEMENT (1 ƀ&quot; DEPTH)</text>
<text x="175.2" y="210.7">TYPE SP STRUCTURAL COURSE (TRAFFIC E) (1 ƀ&quot;) (PG 76-22)</text>
<text x="183.5" y="213.4">GROUND-IN RUMBLE STRIPS (INDEX546-010)</text>
<text x="175.2" y="227.7">TYPE SP STRUCTURAL COURSE (TRAFFIC E) (1 ƀ'') (PG 76-22)</text>
<text x="194" y="225.1">OPTIONAL BASE GROUP 1</text>
<text x="183.6" y="230.4">GROUND-IN RUMBLE STRIPS (INDEX 546-010)</text>
<text x="180.9" y="254.1">ENGINEER OF RECORD</text>
<text x="252" y="255">STATE OF FLORIDA</text>
<text x="398.1" y="255.5">SHEET</text>
<text x="168" y="261.6">LICENSE NUMBER:12345</text>
<text x="168" y="259">LUKE S. WALKER, P.E.</text>
<text x="236.7" y="258.2">DEPARTMENT OF TRANSPORTATION</text>
<text x="400.3" y="259.1">NO.</text>
<text x="168" y="269.6">TALLAHASSEE, FL 32301</text>
<text x="168" y="267">123 MAIN STREET</text>
<text x="168" y="264.3">ROADWAY ENGINEERS, INC.</text>
<text x="230.8" y="268.6">SR 93</text>
<text x="255.3" y="268.6">BAY</text>
<text x="277.8" y="268.6">123456-1-52-01</text>
<text x="401.4" y="267.6">10</text>
<text x="414.2" y="271.8" transform="rotate(-90 414.2 271.8)">THE OFFICIAL RECORD OF THIS SHEET IS THE ELECTRONIC FILE DIGITALLY SIGNED AND SEALED UNDER RULE 61G15-23.004, F.A.C.</text>
</g>
<g font-size="1.5">
<text x="23.2" y="257.1">DATE</text>
<text x="55" y="257.2">DESCRIPTION</text>
<text x="80.8" y="253.9">REVISIONS</text>
<text x="96.4" y="257.2">DATE</text>
<text x="126.8" y="257.1">DESCRIPTION</text>
<text x="229.2" y="262.8">ROAD NO.</text>
<text x="253" y="262.8">COUNTY</text>
<text x="273.1" y="262.8">FINANCIAL PROJECT ID</text>
</g>
<g font-size="1.3">
<text x="16.9" y="241" transform="rotate(-90 16.9 241)">KNASDMS</text>
<text x="16.7" y="253.5" transform="rotate(-90 16.7 253.5)">1:21:52 PM</text>
<text x="16.7" y="271.2" transform="rotate(-90 16.7 271.2)">10/31/2025</text>
<text x="19.2" y="270.9" transform="rotate(-90 19.2 270.9)">C:\CADD_Docs\FDM\FDM_900_Exhibit_Master.dgn</text>
</g>
</svg>
